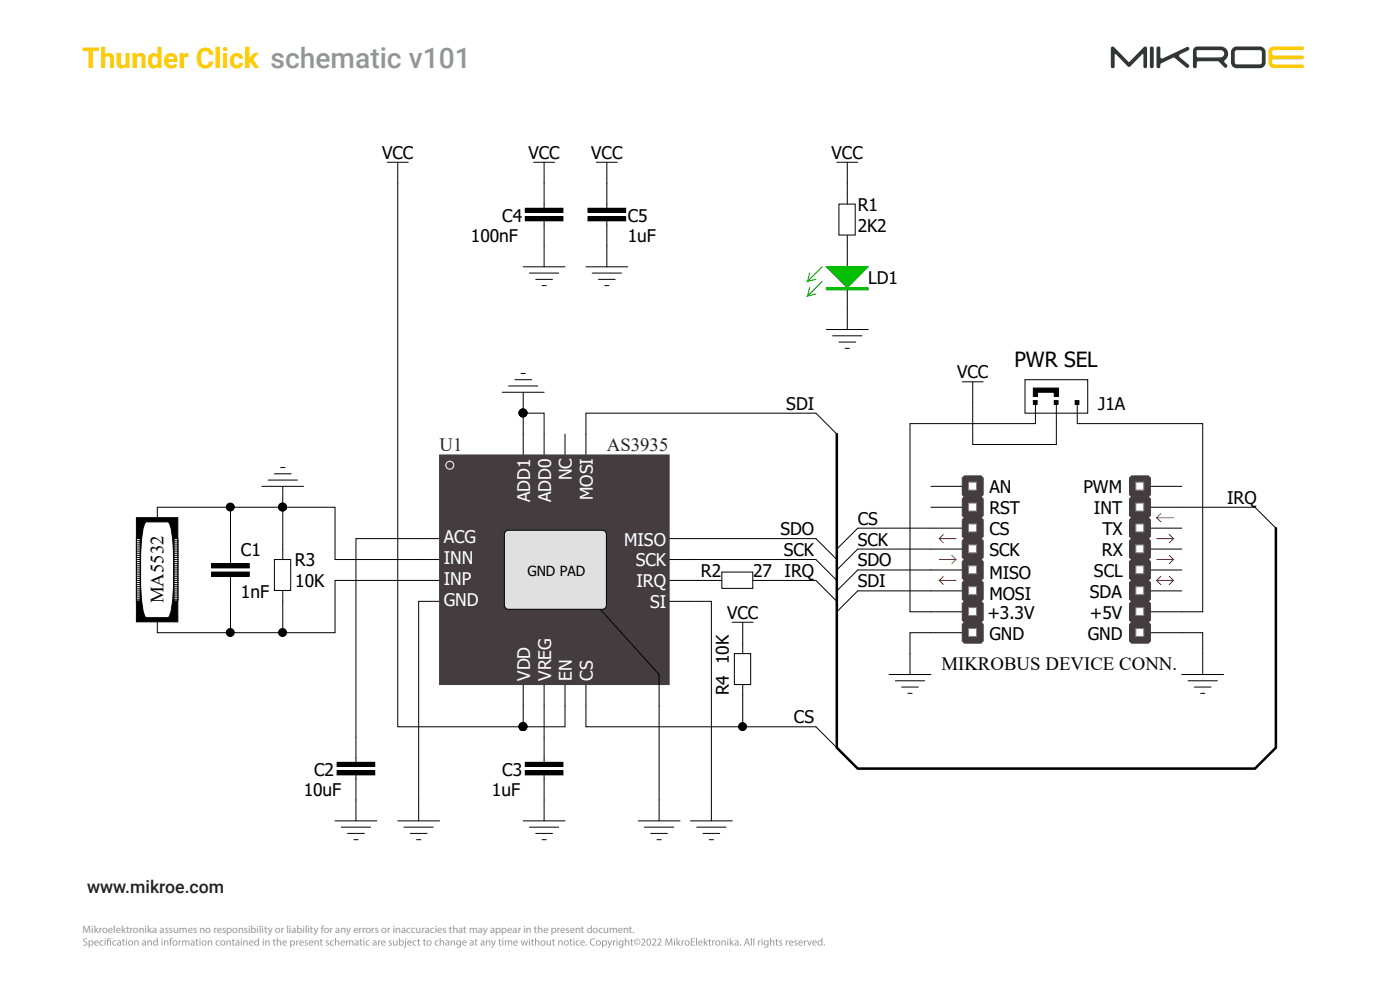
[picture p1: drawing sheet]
<svg xmlns="http://www.w3.org/2000/svg" width="420mm" height="297mm" viewBox="0 0 420 297" stroke-linecap="round" stroke-linejoin="round" font-family="sans-serif">
<path d="M381 14.4l1.3-.5h8.4a.54 .54 0 0 1 .5 .5 .54 .54 0 0 1-.5 .6h-8.6a.9 .9 0 0 0-.5 .8 .9 .9 0 0 0 .5 .8h8.6a.58 .58 0 0 1 .5 .6 .58 .58 0 0 1-.5 .6h-8.6a.8 .8 0 0 0-.5 .8 .8 .8 0 0 0 .7 .7h8.4a.55 .55 0 0 1 .5 .5 .55 .55 0 0 1-.5 .6h-8.4a1.74 1.74 0 0 1-1.8-1.8v-3.3z" fill-rule="evenodd" fill="#ffcc06"/>
<path d="M359 15.1l7.2-.1a1.09 1.09 0 0 1 1.1 1.1 1.09 1.09 0 0 1-1.1 1.1h-6.9l-.3-.5zM358.4 14.2l-.5 1.1v4.6a.58 .58 0 0 0 .6 .5 .58 .58 0 0 0 .5-.5l.1-1.2 .3-.3 6.3 .1a4 4 0 0 0 2.1 1.8l.4-.5-.4-.7a.72 .72 0 0 1-.5-.6 .72 .72 0 0 1 .5-.7 2.22 2.22 0 0 0 .5-2.5 2.22 2.22 0 0 0-2.1-1.4h-6.9zM347.1 14.1l-.1 5.8a.58 .58 0 0 0 .5 .5 .58 .58 0 0 0 .6-.5v-.7l.3-.2 3.7-1.7 3.8 2.9a.57 .57 0 0 0 .7-.1 .57 .57 0 0 0 0-.7l-2.7-2.3-.2-.4 .3-.4 2.5-1.2a.56 .56 0 0 0 .2-.7 .56 .56 0 0 0-.7-.3l-7.3 3.5-.6-.4v-3l-.5-.3zM345.1 14.1l-.1 5.8a.58 .58 0 0 0 .5 .5 .58 .58 0 0 0 .6-.5v-5.5l-.3-.4zM369.8 14.4l.9-.4 7.2-.1a1.74 1.74 0 0 1 1.8 1.8v3a1.74 1.74 0 0 1-1.8 1.7h-6.8a1.74 1.74 0 0 1-1.8-1.7v-3.4zM370.6 15.2l-.2 .5v3l.3 .5 7.2 .1 .6-.3 .1-3.3-.4-.6-7.1-.1zM333.4 14.1l-.1 .4v5.4a.58 .58 0 0 0 .5 .5 .58 .58 0 0 0 .6-.5v-3.5l.3-.2 3.6 3.7 .4 .2 4.2-3.9 .1 3.7a.55 .55 0 0 0 .6 .5 .55 .55 0 0 0 .5-.5v-5.4l-.3-.5-.6 .1-4.5 4.5-4.5-4.5-.4-.2z" fill-rule="evenodd" fill="#343537"/>
<path d="M247.1 283.2a.2 .2 0 0 1 .4 0 .2 .2 0 0 1-.4 0zM245.8 282.1l-.2 .2a.55 .55 0 0 0 0 .6 .55 .55 0 0 0 .6 .3l.2-.4a.52 .52 0 0 0-.1-.6 .52 .52 0 0 0-.5-.1zM245.5 282l.5-.2 .4 .2v-.9h.3v2.3h-.2v-.3a.74 .74 0 0 1-1.2 0 .74 .74 0 0 1 .2-1.1zM244.2 282.1l-.2 .4h.8l-.2-.4zM243.9 282.1a.67 .67 0 0 1 .8-.2 .67 .67 0 0 1 .3 .8h-1a.59 .59 0 0 0 .9 .4l.1 .2a.84 .84 0 0 1-1.1-.1 .84 .84 0 0 1 0-1.1zM242.1 281.8h.3l.4 1.3 .5-1.3h.3l-.6 1.6h-.3zM241.2 281.8h.2v.3l.6-.3v.3l-.5 .3v1h-.3zM240 282.1l-.2 .4h.8l-.2-.4zM239.7 282.1a.67 .67 0 0 1 .8-.2 .67 .67 0 0 1 .3 .8h-1a.59 .59 0 0 0 .9 .4l.1 .2a.84 .84 0 0 1-1.1-.1 .84 .84 0 0 1 0-1.1zM238.3 282l.5-.2 .4 .1-.7 .3a.69 .69 0 0 1 .5 1.2l-.8-.1 .1-.2 .4 .1 .3-.2-.7-.6zM237.1 282.1l-.2 .4h.8l-.1-.4zM236.8 282.1a.67 .67 0 0 1 .9-.2 .67 .67 0 0 1 .3 .8h-1.1a.59 .59 0 0 0 1 .4v.2a.84 .84 0 0 1-1.1-.1 .84 .84 0 0 1 0-1.1zM235.7 281.8h.3v.3l.5-.3v.3l-.5 .3v1h-.3zM233.8 282l.5-.2 .4 .1-.7 .3a.69 .69 0 0 1 .5 1.2l-.8-.1 .1-.2 .3 .1 .3-.2-.6-.6zM232.8 281.5l.3-.1v.4h.4v.3h-.4v.9l.4 .4h-.4l-.2-.3-.1-1h-.2zM231 281.1h.3v1a.55 .55 0 0 1 1 0v1.3h-.3v-1.1l-.3-.3-.4 .3v1.1h-.3zM229.6 282.1l-.1 .2a.57 .57 0 0 0 .4 .9l.4-.4a.51 .51 0 0 0-.1-.6 .51 .51 0 0 0-.6-.1zM229.3 282l.5-.2 .5 .3v-.3h.3v1.4a.81 .81 0 0 1-.4 .8 .81 .81 0 0 1-.9-.1v-.2a.57 .57 0 0 0 .7 .1 .57 .57 0 0 0 .3-.7 .72 .72 0 0 1-1.1 0 .72 .72 0 0 1 .1-1.1zM228.5 281.8h.3v1.6h-.3zM228.5 281.3h.3v.2h-.3zM227.4 281.8h.3v.3l.5-.3v.3l-.5 .3v1h-.3zM226 281.1h.3v2.3h-.3zM225.3 281.1h.3v2.3h-.3zM224.1 281.5l-.3 1h.6zM223.9 281.2h.4l.7 2.2h-.3l-.2-.7h-.8l-.2 .7h-.3zM221.9 283.2a.2 .2 0 0 1 .4 0 .2 .2 0 0 1-.4 0zM220.7 282.7l-.1 .2a.33 .33 0 0 0 .4 .3 .33 .33 0 0 0 .3-.3v-.3zM220.5 281.9l.5-.1 .4 .2 .2 1.4-.3-.2a.49 .49 0 0 1-.7 .1 .49 .49 0 0 1 0-.8l.7-.1v-.2l-.4-.2-.4 .1zM218.9 281.1h.3v1.5l.6-.8h.3l-.6 .7 .7 .9h-.3l-.5-.8-.2 .8h-.3zM218.2 281.8h.3v1.6h-.3zM218.2 281.3h.3v.2h-.3zM216.4 281.8h.3v.3a.57 .57 0 0 1 .7-.3 .57 .57 0 0 1 .3 .7v.9h-.2l-.1-1.1-.5-.2-.2 .3v1h-.3zM214.9 282.6a.54 .54 0 0 0 1 0 .54 .54 0 0 0-1 0zM214.5 282.6a.8 .8 0 0 1 1.6 0 .8 .8 0 0 1-1.6 0zM213.7 281.8h.2v.3l.5-.3v.3l-.4 .3v1h-.3zM212.7 281.5l.3-.1v.4h.4v.3h-.4v.9l.4 .4h-.5l-.2-.3v-1h-.2zM211.1 281.1h.3v1.5l.6-.8h.3l-.5 .7 .6 .9h-.3l-.5-.8-.2 .8h-.3zM209.9 282.1l-.2 .4h.8l-.1-.4zM209.6 282.1a.67 .67 0 0 1 .9-.2 .67 .67 0 0 1 .3 .8h-1.1a.59 .59 0 0 0 1 .4v.2a.84 .84 0 0 1-1.1-.1 .84 .84 0 0 1 0-1.1zM208.8 281.1h.3v2.3h-.3zM207.2 281.2h1.2v.3h-.9v.7h.9v.2h-.9v.8h1v.2h-1.3zM205.7 282.6a.54 .54 0 0 0 1 0 .54 .54 0 0 0-1 0zM205.3 282.6a.8 .8 0 0 1 1.6 0 .8 .8 0 0 1-1.6 0zM204.5 281.8h.2v.3l.5-.3v.3l-.4 .3v1h-.3zM202.9 281.1h.3v1.5l.6-.8h.4l-.6 .7 .6 .9h-.3l-.5-.8-.2 .8h-.3zM202.2 281.8h.3v1.6h-.3zM202.2 281.3h.3v.2h-.3zM199.7 281.2h.4l.5 1.8 .7-1.8h.3l.2 2.2h-.3l-.1-1.9-.7 1.9h-.2l-.6-1.9-.1 1.9h-.2zM197.2 281.5a.74 .74 0 0 1 1.2 .1 .74 .74 0 0 1-.4 1.1l-.4 .5h.9v.2h-1.3l.8-1a.49 .49 0 0 0 .1-.8 .49 .49 0 0 0-.8 .1zM195.6 281.5a.74 .74 0 0 1 1.2 .1 .74 .74 0 0 1-.4 1.1l-.4 .5h.9v.2h-1.3l.8-1a.49 .49 0 0 0 .1-.8 .49 .49 0 0 0-.8 .1zM194.5 281.6a.9 .9 0 0 0-.4 .9 .9 .9 0 0 0 .7 .6 .92 .92 0 0 0-.3-1.5zM194.1 281.6a.63 .63 0 0 1 .7-.3 .63 .63 0 0 1 .5 .6 .93 .93 0 0 1 0 1 .93 .93 0 0 1-1 .4l-.4-.9zM192.4 281.5a.74 .74 0 0 1 1.1 .1 .74 .74 0 0 1-.3 1.1l-.5 .5h1v.2h-1.4l.8-1a.49 .49 0 0 0 .1-.8 .49 .49 0 0 0-.7 .1zM190.8 281.9l.4-.2 .3 .2a.47 .47 0 0 0-.6 .1 .47 .47 0 0 0 0 .6 .47 .47 0 0 0 .6 .1 .55 .55 0 0 1-.8 0 .55 .55 0 0 1 .1-.8zM190.3 282.3a.85 .85 0 0 0 1.7 0 .85 .85 0 0 0-1.7 0zM190.1 282.3a1 1 0 0 1 2 0 1 1 0 0 1-2 0zM189.3 281.5l.3-.1v.4h.4v.3h-.4v.9l.3 .4h-.4l-.2-.3v-1h-.3zM187.5 281.1h.3v1a.55 .55 0 0 1 .9 0l.1 1.3h-.3v-1.1l-.4-.3-.3 .3v1.1h-.3zM186.1 282.1l-.2 .2a.57 .57 0 0 0 .4 .9l.4-.4a.51 .51 0 0 0 0-.6 .51 .51 0 0 0-.6-.1zM185.8 282l.5-.2 .5 .3v-.3h.2v1.4a.81 .81 0 0 1-.4 .8 .81 .81 0 0 1-.9-.1l.1-.2a.57 .57 0 0 0 .7 .1 .57 .57 0 0 0 .2-.7 .72 .72 0 0 1-1.1 0 .72 .72 0 0 1 .2-1.1zM185 281.8h.2v1.6h-.2zM185 281.3h.2v.2h-.2zM183.9 281.8h.2l.1 .3 .5-.3v.3l-.5 .3v1h-.3zM182.2 281.8h.3l.4 1.3 .5-1.3h.3l-.7 1.8-.6 .5-.1-.3 .5-.5zM181 282.2l-.1 .2a.48 .48 0 0 0 .2 .7 .48 .48 0 0 0 .6-.2 .55 .55 0 0 0 0-.6 .55 .55 0 0 0-.5-.2zM180.6 281.8h.3v.3a.72 .72 0 0 1 1 0 .72 .72 0 0 1 0 1 .72 .72 0 0 1-1 .1v.8h-.3zM179.1 282.6a.54 .54 0 0 0 1 0 .54 .54 0 0 0-1 0zM178.7 282.6a.8 .8 0 0 1 1.6 0 .8 .8 0 0 1-1.6 0zM177.4 281.4l.9-.2 .3 .1-.1 .2a.88 .88 0 0 0-1.2 .8 .88 .88 0 0 0 1.2 .8l.1 .2a1.12 1.12 0 0 1-1.5-.4 1.12 1.12 0 0 1 .3-1.5zM175.7 283.2a.2 .2 0 0 1 .4 0 .2 .2 0 0 1-.4 0zM174.5 282.1l-.1 .4h.8l-.2-.4zM174.3 282.1a.67 .67 0 0 1 .8-.2 .67 .67 0 0 1 .3 .8h-1.1a.59 .59 0 0 0 1 .4v.2a.84 .84 0 0 1-1-.1 .84 .84 0 0 1 0-1.1zM172.9 282l.6-.2 .4 .1-.1 .2a.58 .58 0 0 0-.8 .5 .58 .58 0 0 0 .8 .5l.1 .2a.81 .81 0 0 1-1.1-.2 .81 .81 0 0 1 .1-1.1zM172 281.8h.3v1.6h-.3zM172.1 281.3h.2v.2h-.2zM171.1 281.5l.2-.1v.4h.4v.3h-.4l.1 .9 .3 .4h-.4l-.2-.3v-1h-.3zM169.4 282.6a.55 .55 0 0 0 1.1 0 .55 .55 0 0 0-1.1 0zM169.1 282.6a.78 .78 0 0 1 1.5 0 .78 .78 0 0 1-1.5 0zM167.5 281.8h.2v.3a.57 .57 0 0 1 .7-.3 .57 .57 0 0 1 .4 .7v.9h-.3v-1.1l-.5-.2-.2 .3v1h-.3zM165.8 281.5l.3-.1v.4h.4v.3h-.4v.9l.4 .4h-.4l-.2-.3-.1-1h-.2zM164 281.8h.3v1.2l.3 .2 .4-.3v-1.1h.3v1.6h-.2v-.3l-.6 .3-.3-.1zM162.4 282.6a.55 .55 0 0 0 1.1 0 .55 .55 0 0 0-1.1 0zM162.1 282.6a.8 .8 0 0 1 1.6 0 .8 .8 0 0 1-1.6 0zM160.5 281.1h.3v1a.55 .55 0 0 1 1 0v1.3h-.3v-1.1l-.3-.3-.4 .3v1.1h-.3zM159.5 281.5l.3-.1v.4h.4v.3h-.4v.9l.4 .4h-.4l-.3-.3v-1h-.2zM158.7 281.8h.3v1.6h-.3zM158.7 281.3h.3v.2h-.3zM156.2 281.8h.3l.3 1.3 .4-1.3h.2l.4 1.3 .4-1.3h.2l-.5 1.6h-.2l-.4-1.3-.4 1.3h-.2zM154.5 282.1l-.2 .4h.8l-.2-.4zM154.2 282.1a.67 .67 0 0 1 .8-.2 .67 .67 0 0 1 .4 .8h-1.1a.59 .59 0 0 0 .9 .4l.1 .2a.84 .84 0 0 1-1.1-.1 .84 .84 0 0 1 0-1.1zM151.5 281.8h.2v.3a.52 .52 0 0 1 .5-.3 .52 .52 0 0 1 .4 .3l.4-.3 .5 .1 .2 1.5h-.3v-1.1l-.3-.3-.4 .3v1.1h-.3v-1.2l-.3-.2-.3 .3-.1 1.1h-.2zM150.7 281.8h.3v1.6h-.3zM150.7 281.3h.3v.2h-.3zM149.7 281.5l.3-.1v.4h.4v.3h-.4v.9l.4 .4h-.4l-.2-.3-.1-1h-.2zM147.3 281.8h.3l.4 1.3 .5-1.3h.2l-.6 1.8-.6 .5-.1-.3 .5-.5zM145.8 281.8h.2v.3a.57 .57 0 0 1 .7-.3 .57 .57 0 0 1 .4 .7v.9h-.3v-1.1l-.5-.2-.2 .3v1h-.3zM144.5 282.7l-.1 .2a.33 .33 0 0 0 .4 .3 .33 .33 0 0 0 .3-.3v-.3zM144.2 281.9l.6-.1 .4 .2 .2 1.4-.3-.2a.49 .49 0 0 1-.8 .1 .49 .49 0 0 1 .1-.8l.7-.1-.1-.2-.3-.2-.4 .1zM142.6 281.5l.3-.1v.4h.4v.3h-.4v.9l.4 .4h-.5l-.2-.3v-1h-.2zM141.3 282.7l-.1 .2a.33 .33 0 0 0 .3 .3 .33 .33 0 0 0 .3-.3v-.3zM141 281.9l.5-.1 .5 .2 .1 1.4-.3-.2a.49 .49 0 0 1-.7 .1 .49 .49 0 0 1 0-.8l.7-.1v-.2l-.3-.2-.4 .1zM139.1 282.1l-.2 .4h.8l-.1-.4zM138.8 282.1a.67 .67 0 0 1 .9-.2 .67 .67 0 0 1 .3 .8h-1.1a.59 .59 0 0 0 1 .4v.2a.84 .84 0 0 1-1.1-.1 .84 .84 0 0 1 0-1.1zM137.4 282.1l-.2 .2a.57 .57 0 0 0 .4 .9l.4-.4a.51 .51 0 0 0-.1-.6 .51 .51 0 0 0-.5-.1zM137.1 282l.5-.2 .4 .3 .1-.3h.2v1.4a.81 .81 0 0 1-.4 .8 .81 .81 0 0 1-.9-.1l.1-.2a.57 .57 0 0 0 .7 .1 .57 .57 0 0 0 .2-.7 .72 .72 0 0 1-1.1 0 .72 .72 0 0 1 .2-1.1zM135.2 281.8h.2l.1 .3a.57 .57 0 0 1 .6-.3 .57 .57 0 0 1 .4 .7v.9h-.3v-1.1l-.5-.2-.2 .3v1h-.3zM133.9 282.7l-.1 .2a.33 .33 0 0 0 .4 .3 .33 .33 0 0 0 .3-.3v-.3zM133.7 281.9l.5-.1 .4 .2 .2 1.4-.3-.2a.49 .49 0 0 1-.7 .1 .49 .49 0 0 1 0-.8l.7-.1v-.2l-.4-.2-.4 .1zM131.9 281.1h.3v1a.55 .55 0 0 1 1 0v1.3h-.2l-.1-1.1-.3-.3-.4 .3v1.1h-.3zM130.6 282l.6-.2 .4 .1-.1 .2a.58 .58 0 0 0-.8 .5 .58 .58 0 0 0 .8 .5l.1 .2a.81 .81 0 0 1-1.1-.2 .81 .81 0 0 1 .1-1.1zM128.3 282.6a.54 .54 0 0 0 1 0 .54 .54 0 0 0-1 0zM127.9 282.6a.8 .8 0 0 1 1.6 0 .8 .8 0 0 1-1.6 0zM127.1 281.5l.3-.1v.4h.4v.3h-.4v.9l.4 .4h-.5l-.2-.3v-1h-.2zM125.4 281.5l.3-.1v.4h.4v.3h-.4v.9l.3 .4h-.4l-.2-.3v-1h-.2zM124 282l.6-.2 .4 .1-.1 .2a.58 .58 0 0 0-.9 .5 .58 .58 0 0 0 .9 .5l.1 .2a.81 .81 0 0 1-1.1-.2 .81 .81 0 0 1 .1-1.1zM122.6 282.1l-.2 .4h.8l-.1-.4zM122.4 282.1a.67 .67 0 0 1 .8-.2 .67 .67 0 0 1 .3 .8h-1.1a.59 .59 0 0 0 1 .4v.2a.84 .84 0 0 1-1.1-.1 .84 .84 0 0 1 .1-1.1zM121.6 281.3h.2v.2h-.3zM121.5 281.8h.3v1.7l-.2 .4-.4 .1 .3-.6zM120.1 282.2l-.1 .2a.52 .52 0 0 0 .1 .6 .52 .52 0 0 0 .6 .1l.1-.2a.55 .55 0 0 0 0-.6 .55 .55 0 0 0-.6-.2zM119.7 281.1h.3v1a.71 .71 0 0 1 1 0 .71 .71 0 0 1-.1 1 .71 .71 0 0 1-1 0v.3h-.2zM117.9 281.8h.3v1.2l.4 .2 .3-.3 .1-1.1h.2v1.6h-.2v-.3l-.5 .3-.4-.1zM116.7 282l.5-.2 .3 .1-.6 .3a.69 .69 0 0 1 .4 1.2l-.7-.1v-.2l.4 .1 .3-.2-.6-.6zM114.8 282.1l-.2 .4h.8l-.1-.4zM114.5 282.1a.67 .67 0 0 1 .8-.2 .67 .67 0 0 1 .4 .8h-1.1a.59 .59 0 0 0 .9 .4l.1 .2a.84 .84 0 0 1-1.1-.1 .84 .84 0 0 1 0-1.1zM113.4 281.8h.2l.1 .3 .5-.3v.3l-.5 .3v1h-.3zM112.1 282.7l-.1 .2a.33 .33 0 0 0 .4 .3 .33 .33 0 0 0 .3-.3v-.3zM111.9 281.9l.5-.1 .5 .2 .1 1.4-.3-.2a.49 .49 0 0 1-.7 .1 .49 .49 0 0 1 0-.8l.7-.1v-.2l-.4-.2-.4 .1zM109.9 282l.6-.2 .4 .1-.1 .2a.58 .58 0 0 0-.8 .5 .58 .58 0 0 0 .8 .5l.1 .2a.81 .81 0 0 1-1.1-.2 .81 .81 0 0 1 .1-1.1zM109 281.8h.3v1.6h-.3zM109.1 281.3h.2v.2h-.2zM108.1 281.5l.2-.1v.4h.4v.3h-.4l.1 .9 .3 .4h-.4l-.2-.3v-1h-.3zM106.7 282.7l-.1 .2a.33 .33 0 0 0 .4 .3 .33 .33 0 0 0 .3-.3v-.3zM106.5 281.9l.5-.1 .4 .2 .2 1.4-.3-.2a.49 .49 0 0 1-.7 .1 .49 .49 0 0 1 0-.8l.7-.1v-.2l-.4-.2-.4 .1zM103.8 281.8h.3v.3a.52 .52 0 0 1 .5-.3 .52 .52 0 0 1 .4 .3l.3-.3 .6 .1 .1 1.5h-.2l-.1-1.1-.3-.3-.3 .3v1.1h-.3v-1.2l-.3-.2-.4 .3v1.1h-.3zM102.6 282.1l-.2 .4h.8l-.1-.4zM102.3 282.1a.67 .67 0 0 1 .8-.2 .67 .67 0 0 1 .4 .8h-1.1a.59 .59 0 0 0 1 .4v.2a.84 .84 0 0 1-1.1-.1 .84 .84 0 0 1 0-1.1zM100.5 281.1h.3v1a.55 .55 0 0 1 .9 0l.1 1.3h-.3v-1.1l-.3-.3-.4 .3v1.1h-.3zM99.2 282l.6-.2 .4 .1-.1 .2a.58 .58 0 0 0-.9 .5 .58 .58 0 0 0 .9 .5l.1 .2a.81 .81 0 0 1-1.1-.2 .81 .81 0 0 1 .1-1.1zM97.8 282l.5-.2 .3 .1-.6 .3a.69 .69 0 0 1 .4 1.2l-.7-.1 .1-.2 .3 .1 .3-.2-.6-.6zM96.1 281.5l.3-.1v.4h.4v.3h-.4v.9l.4 .4h-.4l-.2-.3-.1-1h-.2zM94.3 281.8h.3v.3a.57 .57 0 0 1 .7-.3 .57 .57 0 0 1 .3 .7v.9h-.2l-.1-1.1-.5-.2-.2 .3v1h-.3zM93.1 282.1l-.2 .4h.8l-.1-.4zM92.8 282.1a.67 .67 0 0 1 .8-.2 .67 .67 0 0 1 .4 .8h-1.1a.59 .59 0 0 0 .9 .4l.1 .2a.84 .84 0 0 1-1.1-.1 .84 .84 0 0 1 0-1.1zM91.5 282l.4-.2 .4 .1-.6 .3a.69 .69 0 0 1 .4 1.2l-.7-.1v-.2l.4 .1 .3-.2-.6-.6zM90.2 282.1l-.2 .4h.9l-.2-.4zM90 282.1a.67 .67 0 0 1 .8-.2 .67 .67 0 0 1 .3 .8h-1.1a.59 .59 0 0 0 1 .4v.2a.84 .84 0 0 1-1-.1 .84 .84 0 0 1 0-1.1zM88.9 281.8h.2v.3l.5-.3v.3l-.4 .3v1h-.3zM87.5 282.2l-.1 .2a.48 .48 0 0 0 .2 .7 .48 .48 0 0 0 .6-.2 .55 .55 0 0 0 0-.6 .55 .55 0 0 0-.6-.2zM87.1 281.8h.2v.3a.72 .72 0 0 1 1 0 .72 .72 0 0 1 0 1 .72 .72 0 0 1-.9 .1v.8h-.3zM85.2 282.1l-.2 .4h.8l-.2-.4zM84.9 282.1a.67 .67 0 0 1 .8-.2 .67 .67 0 0 1 .3 .8h-1a.59 .59 0 0 0 .9 .4l.1 .2a.84 .84 0 0 1-1.1-.1 .84 .84 0 0 1 0-1.1zM83 281.1h.3v1a.55 .55 0 0 1 1 0l.1 1.3h-.3l-.1-1.1-.3-.3-.4 .3v1.1h-.3zM82.1 281.5l.2-.1v.4h.4v.3h-.4l.1 .9 .3 .4h-.4l-.2-.3v-1h-.3zM79.5 281.8h.3v.3a.57 .57 0 0 1 .7-.3 .57 .57 0 0 1 .4 .7v.9h-.3v-1.1l-.5-.2-.3 .3v1h-.2zM78.8 281.8h.3v1.6h-.3zM78.8 281.3h.3v.2h-.3zM76.7 282.1l-.1 .2a.55 .55 0 0 0 0 .6 .55 .55 0 0 0 .6 .3l.2-.4a.52 .52 0 0 0-.1-.6 .52 .52 0 0 0-.6-.1zM76.4 282l.5-.2 .5 .2v-.9h.3v2.3h-.3v-.3a.74 .74 0 0 1-1.1 0 .74 .74 0 0 1 .1-1.1zM75.1 282.1l-.2 .4h.8l-.1-.4zM74.8 282.1a.67 .67 0 0 1 .9-.2 .67 .67 0 0 1 .3 .8h-1.1a.59 .59 0 0 0 1 .4v.2a.84 .84 0 0 1-1.1-.1 .84 .84 0 0 1 0-1.1zM73 281.8h.2l.1 .3a.57 .57 0 0 1 .6-.3 .57 .57 0 0 1 .4 .7v.9h-.3v-1.1l-.5-.2-.2 .3v1h-.3zM72.3 281.8h.2v1.6h-.2zM72.3 281.3h.2v.2h-.2zM71 282.7l-.1 .2a.33 .33 0 0 0 .3 .3 .33 .33 0 0 0 .3-.3v-.3zM70.7 281.9l.5-.1 .5 .2 .1 1.4-.2-.2a.49 .49 0 0 1-.8 .1 .49 .49 0 0 1 0-.8l.7-.1v-.2l-.3-.2-.4 .1zM69.7 281.5l.3-.1v.4h.4v.3h-.4v.9l.4 .4h-.4l-.2-.3-.1-1h-.2zM67.9 281.8h.3v.3a.57 .57 0 0 1 .7-.3 .57 .57 0 0 1 .3 .7v.9h-.2l-.1-1.1-.5-.2-.2 .3v1h-.3zM66.4 282.6a.54 .54 0 0 0 1 0 .54 .54 0 0 0-1 0zM66 282.6a.8 .8 0 0 1 1.6 0 .8 .8 0 0 1-1.6 0zM64.9 282l.6-.2 .4 .1-.1 .2a.58 .58 0 0 0-.8 .5 .58 .58 0 0 0 .8 .5l.1 .2a.81 .81 0 0 1-1.1-.2 .81 .81 0 0 1 .1-1.1zM62.3 281.8h.3v.3a.57 .57 0 0 1 .7-.3 .57 .57 0 0 1 .4 .7v.9h-.3l-.1-1.1-.4-.2-.3 .3v1h-.3zM60.8 282.6a.55 .55 0 0 0 1.1 0 .55 .55 0 0 0-1.1 0zM60.4 282.6a.8 .8 0 0 1 1.6 0 .8 .8 0 0 1-1.6 0zM59.9 281.8h.2v1.6h-.2zM59.9 281.3h.2v.2h-.2zM58.9 281.5l.2-.1v.4h.4v.3h-.4l.1 .9 .3 .4h-.4l-.2-.3v-1h-.3zM57.6 282.7l-.1 .2a.33 .33 0 0 0 .3 .3 .33 .33 0 0 0 .3-.3v-.3zM57.3 281.9l.5-.1 .5 .2 .1 1.4-.3-.2a.49 .49 0 0 1-.7 .1 .49 .49 0 0 1 0-.8l.7-.1v-.2l-.4-.2-.4 .1zM54.6 281.8h.3v.3a.52 .52 0 0 1 .5-.3 .52 .52 0 0 1 .4 .3l.3-.3 .6 .1 .1 1.5h-.2l-.1-1.1-.3-.3-.3 .3v1.1h-.3v-1.2l-.3-.2-.4 .3v1.1h-.3zM53.6 281.8h.2v.3l.6-.3v.3l-.5 .3v1h-.3zM52 282.6a.55 .55 0 0 0 1.1 0 .55 .55 0 0 0-1.1 0zM51.7 282.6a.78 .78 0 0 1 1.5 0 .78 .78 0 0 1-1.5 0zM51.2 281.2l.6-.1-.5 .4v.3h.3v.3h-.3v1.3h-.3v-1.3h-.2v-.3h.2zM49.2 281.8h.2l.1 .3a.57 .57 0 0 1 .6-.3 .57 .57 0 0 1 .4 .7v.9h-.3v-1.1l-.5-.2-.2 .3v1h-.3zM48.5 281.8h.2v1.6h-.2zM48.5 281.3h.2v.2h-.2zM46.4 282.1l-.2 .2a.55 .55 0 0 0 0 .6 .55 .55 0 0 0 .6 .3l.2-.4a.52 .52 0 0 0-.1-.6 .52 .52 0 0 0-.5-.1zM46.1 282l.5-.2 .4 .2v-.9h.3v2.3h-.2v-.3a.74 .74 0 0 1-1.2 0 .74 .74 0 0 1 .2-1.1zM44.2 281.8h.3v.3a.57 .57 0 0 1 .7-.3 .57 .57 0 0 1 .3 .7v.9h-.2l-.1-1.1-.5-.2-.2 .3v1h-.3zM43 282.7l-.1 .2a.33 .33 0 0 0 .3 .3 .33 .33 0 0 0 .3-.3v-.3zM42.7 281.9l.5-.1 .5 .2 .1 1.4-.3-.2a.49 .49 0 0 1-.7 .1 .49 .49 0 0 1 0-.8l.7-.1v-.2l-.3-.2-.4 .1zM40.3 281.8h.2v.3a.57 .57 0 0 1 .7-.3 .57 .57 0 0 1 .4 .7v.9h-.3v-1.1l-.5-.2-.2 .3-.1 1h-.2zM38.7 282.6a.55 .55 0 0 0 1.1 0 .55 .55 0 0 0-1.1 0zM38.4 282.6a.78 .78 0 0 1 1.5 0 .78 .78 0 0 1-1.5 0zM37.8 281.8h.3v1.6h-.3zM37.8 281.3h.2v.2h-.2zM36.8 281.5l.3-.1v.4h.4v.3h-.4v.9l.4 .4h-.5l-.2-.3v-1h-.2zM35.5 282.7l-.1 .2a.33 .33 0 0 0 .3 .3 .33 .33 0 0 0 .3-.3v-.3zM35.2 281.9l.5-.1 .5 .2 .1 1.4-.3-.2a.49 .49 0 0 1-.7 .1 .49 .49 0 0 1 0-.8l.7-.1v-.2l-.3-.2-.4 .1zM33.9 282l.6-.2 .4 .1-.1 .2a.58 .58 0 0 0-.8 .5 .58 .58 0 0 0 .8 .5l.1 .2a.81 .81 0 0 1-1.1-.2 .81 .81 0 0 1 .1-1.1zM32.3 281.3l.9-.1-.1 .2h-.5l-.2 .4h.9v1.6h-.2v-1.3h-.7v1.3h-.2v-1.3h-.3v-.3h.3zM31.4 281.8h.3v1.6h-.3zM31.4 281.3h.3v.2h-.3zM30.1 282l.6-.2 .4 .1-.1 .2a.58 .58 0 0 0-.9 .5 .58 .58 0 0 0 .9 .5l.1 .2a.81 .81 0 0 1-1.1-.2 .81 .81 0 0 1 .1-1.1zM28.7 282.1l-.2 .4h.9l-.2-.4zM28.5 282.1a.67 .67 0 0 1 .8-.2 .67 .67 0 0 1 .3 .8h-1.1a.59 .59 0 0 0 1 .4v.2a.84 .84 0 0 1-1.1-.1 .84 .84 0 0 1 .1-1.1zM27 282.2l-.1 .2a.48 .48 0 0 0 .1 .7 .48 .48 0 0 0 .7-.2 .55 .55 0 0 0 0-.6 .55 .55 0 0 0-.6-.2zM26.6 281.8h.2v.3a.72 .72 0 0 1 1 0 .72 .72 0 0 1 0 1 .72 .72 0 0 1-1 .1v.8h-.2zM25.1 281.4l1-.1-.1 .2-.7 .1 .1 .5a.74 .74 0 0 1 .7 1 .74 .74 0 0 1-1.2 .2l.1-.3a.46 .46 0 0 0 .7 .1 .46 .46 0 0 0-.2-.7 .6 .6 0 0 1-.5-.4 .6 .6 0 0 1 .1-.6z" fill="#939598"/>
<g fill="none" stroke="#000" stroke-width=".3">
<path d="M163.2 54.9v7.5M182 54.9v7.5M157 80h12.5M157.6 62.4h11.3v1.3h-11.3zM157.6 64.9h11.3v1.3h-11.3zM163.2 66.2v13.8M175.8 80h12.5M176.4 64.9h11.3v1.3h-11.3zM176.4 62.4h11.3v1.3h-11.3zM182 66.2v13.8M158.8 81.8h8.8M160.7 83.7h5"/>
<path d="M162.6 85.6h1.3M177.7 81.8h8.7M179.5 83.7h5.1M181.4 85.6h1.3M307.5 113.8h18.8v10h-18.8zM310 116.3h7.5v2.5h-1.2v-1.2h-5v1.2h-1.3zM310.6 120.7v6.3M316.9 120.7v12.5h-25.1v-12.5M323.2 120.7v6.3M279.3 152h9.4M279.3 145.8h9.4M288.7 158.3h-31.4l-6.3 6.3"/>
<path d="M345.1 152h31.4l6.3 6.3M345.1 158.3h9.4M345.1 145.8h9.4M288.7 164.6h-31.4l-6.3 6.2M288.7 170.8h-31.4l-6.3 6.3M288.7 177.1h-31.4l-6.3 6.3M345.1 164.6h9.4M345.1 170.8h9.4M345.1 177.1h9.4M279.3 183.4h9.4M288.7 189.6h-15.7v12.6M345.1 189.6h15.7v12.6"/>
<path d="M345.1 183.4h9.4M266.7 202.2h12.6M268.6 204h8.8M270.5 205.9h5M272.4 207.8h1.2M354.5 202.2h12.6M356.4 204h8.8M358.3 205.9h5M360.2 207.8h1.2"/>
</g>
<path d="M310 120.1h1.1v1.1h-1.1zM316.3 120.1h1.1v1.1h-1.1zM322.5 120.1h1.2v1.1h-1.2z" fill="#000" stroke="#000" stroke-width=".3"/>
<g fill="#000">
<path d="M157.6 62.4h11.3v1.3h-11.3z" fill-rule="evenodd"/>
<path d="M157.6 64.9h11.3v1.3h-11.3z" fill-rule="evenodd"/>
<path d="M176.4 64.9h11.3v1.3h-11.3z" fill-rule="evenodd"/>
<path d="M176.4 62.4h11.3v1.3h-11.3z" fill-rule="evenodd"/>
<path d="M310 116.3h7.5v2.5h-1.2v-1.2h-5v1.2h-1.3z" fill-rule="evenodd"/>
</g>
<path d="M288.7 143.3l.6-.7h5l.7 .7v5l-.7 .6h-5l-.6-.6z" fill-rule="evenodd" fill="#443c3e"/>
<path d="M288.7 143.3l.6-.7h5l.7 .7v5l-.7 .6h-5l-.6-.6z" fill="none" stroke="#443c3e" stroke-width=".3"/>
<path d="M288.7 149.5l.6-.6h5l.7 .6v5l-.7 .7h-5l-.6-.7z" fill-rule="evenodd" fill="#443c3e"/>
<path d="M288.7 149.5l.6-.6h5l.7 .6v5l-.7 .7h-5l-.6-.7z" fill="none" stroke="#443c3e" stroke-width=".3"/>
<g fill="#fff" stroke="#808080" stroke-width=".3">
<path d="M290.6 144.5h2.3v2.4h-2.3z"/>
<path d="M290.6 150.8h2.3v2.4h-2.3z"/>
</g>
<path d="M288.7 155.8l.6-.6h5l.7 .6v5l-.7 .6h-5l-.6-.6z" fill-rule="evenodd" fill="#443c3e"/>
<path d="M288.7 155.8l.6-.6h5l.7 .6v5l-.7 .6h-5l-.6-.6z" fill="none" stroke="#443c3e" stroke-width=".3"/>
<path d="M288.7 162l.6-.6h5l.7 .6v5.1l-.7 .6h-5l-.6-.6z" fill-rule="evenodd" fill="#443c3e"/>
<path d="M288.7 162l.6-.6h5l.7 .6v5.1l-.7 .6h-5l-.6-.6z" fill="none" stroke="#443c3e" stroke-width=".3"/>
<g fill="#fff" stroke="#808080" stroke-width=".3">
<path d="M290.6 157h2.3v2.4h-2.3z"/>
<path d="M290.6 163.3h2.3v2.4h-2.3z"/>
</g>
<path d="M288.7 168.3l.6-.6h5l.7 .6v5l-.7 .7h-5l-.6-.7z" fill-rule="evenodd" fill="#443c3e"/>
<path d="M288.7 168.3l.6-.6h5l.7 .6v5l-.7 .7h-5l-.6-.7z" fill="none" stroke="#443c3e" stroke-width=".3"/>
<path d="M288.7 174.6l.6-.6h5l.7 .6v5l-.7 .6h-5l-.6-.6z" fill-rule="evenodd" fill="#443c3e"/>
<path d="M288.7 174.6l.6-.6h5l.7 .6v5l-.7 .6h-5l-.6-.6z" fill="none" stroke="#443c3e" stroke-width=".3"/>
<g fill="#fff" stroke="#808080" stroke-width=".3">
<path d="M290.6 169.6h2.3v2.3h-2.3z"/>
<path d="M290.6 175.8h2.3v2.4h-2.3z"/>
</g>
<path d="M288.7 180.8l.6-.6h5l.7 .6v5.1l-.7 .6h-5l-.6-.6z" fill-rule="evenodd" fill="#443c3e"/>
<path d="M288.7 180.8l.6-.6h5l.7 .6v5.1l-.7 .6h-5l-.6-.6z" fill="none" stroke="#443c3e" stroke-width=".3"/>
<path d="M288.7 187.1l.6-.6h5l.7 .6v5l-.7 .7h-5l-.6-.7z" fill-rule="evenodd" fill="#443c3e"/>
<path d="M288.7 187.1l.6-.6h5l.7 .6v5l-.7 .7h-5l-.6-.7z" fill="none" stroke="#443c3e" stroke-width=".3"/>
<g fill="#fff" stroke="#808080" stroke-width=".3">
<path d="M290.6 182.1h2.3v2.4h-2.3z"/>
<path d="M290.6 188.4h2.3v2.3h-2.3z"/>
</g>
<path d="M338.9 143.3l.6-.7h5l.6 .7v5l-.6 .6h-5l-.6-.6z" fill-rule="evenodd" fill="#443c3e"/>
<path d="M338.9 143.3l.6-.7h5l.6 .7v5l-.6 .6h-5l-.6-.6z" fill="none" stroke="#443c3e" stroke-width=".3"/>
<path d="M338.9 149.5l.6-.6h5l.6 .6v5l-.6 .7h-5l-.6-.7z" fill-rule="evenodd" fill="#443c3e"/>
<path d="M338.9 149.5l.6-.6h5l.6 .6v5l-.6 .7h-5l-.6-.7z" fill="none" stroke="#443c3e" stroke-width=".3"/>
<g fill="#fff" stroke="#808080" stroke-width=".3">
<path d="M340.7 144.5h2.4v2.4h-2.4z"/>
<path d="M340.7 150.8h2.4v2.4h-2.4z"/>
</g>
<path d="M338.9 155.8l.6-.6h5l.6 .6v5l-.6 .6h-5l-.6-.6z" fill-rule="evenodd" fill="#443c3e"/>
<path d="M338.9 155.8l.6-.6h5l.6 .6v5l-.6 .6h-5l-.6-.6z" fill="none" stroke="#443c3e" stroke-width=".3"/>
<path d="M338.9 162l.6-.6h5l.6 .6v5.1l-.6 .6h-5l-.6-.6z" fill-rule="evenodd" fill="#443c3e"/>
<path d="M338.9 162l.6-.6h5l.6 .6v5.1l-.6 .6h-5l-.6-.6z" fill="none" stroke="#443c3e" stroke-width=".3"/>
<g fill="#fff" stroke="#808080" stroke-width=".3">
<path d="M340.7 157h2.4v2.4h-2.4z"/>
<path d="M340.7 163.3h2.4v2.4h-2.4z"/>
</g>
<path d="M338.9 168.3l.6-.6h5l.6 .6v5l-.6 .7h-5l-.6-.7z" fill-rule="evenodd" fill="#443c3e"/>
<path d="M338.9 168.3l.6-.6h5l.6 .6v5l-.6 .7h-5l-.6-.7z" fill="none" stroke="#443c3e" stroke-width=".3"/>
<path d="M338.9 174.6l.6-.6h5l.6 .6v5l-.6 .6h-5l-.6-.6z" fill-rule="evenodd" fill="#443c3e"/>
<path d="M338.9 174.6l.6-.6h5l.6 .6v5l-.6 .6h-5l-.6-.6z" fill="none" stroke="#443c3e" stroke-width=".3"/>
<g fill="#fff" stroke="#808080" stroke-width=".3">
<path d="M340.7 169.6h2.4v2.3h-2.4z"/>
<path d="M340.7 175.8h2.4v2.4h-2.4z"/>
</g>
<path d="M338.9 180.8l.6-.6h5l.6 .6v5.1l-.6 .6h-5l-.6-.6z" fill-rule="evenodd" fill="#443c3e"/>
<path d="M338.9 180.8l.6-.6h5l.6 .6v5.1l-.6 .6h-5l-.6-.6z" fill="none" stroke="#443c3e" stroke-width=".3"/>
<path d="M338.9 187.1l.6-.6h5l.6 .6v5l-.6 .7h-5l-.6-.7z" fill-rule="evenodd" fill="#443c3e"/>
<path d="M338.9 187.1l.6-.6h5l.6 .6v5l-.6 .7h-5l-.6-.7z" fill="none" stroke="#443c3e" stroke-width=".3"/>
<g fill="#fff" stroke="#808080" stroke-width=".3">
<path d="M340.7 182.1h2.4v2.4h-2.4z"/>
<path d="M340.7 188.4h2.4v2.3h-2.4z"/>
</g>
<g fill="none" stroke="#ee0e22" stroke-width=".3">
<path d="M348.3 153.9l-1.3 1.3M352 155.2h-5l1.3 1.2M281.8 167.7h5l-1.3 1.2M283 172.7l-1.2 1.3M283 160.2l-1.2 1.2M285.5 166.4l1.3 1.3M286.8 174h-5l1.2 1.2M286.8 161.4h-5l1.2 1.3M347 161.4h5l-1.2 1.3M347 167.7h5l-1.2 1.2M347 174h5l-1.2 1.2M347 174l1.3 1.2"/>
<path d="M348.3 172.7l-1.3 1.3M350.8 160.2l1.2 1.2M350.8 166.4l1.2 1.3M350.8 172.7l1.2 1.3"/>
</g>
<g fill="none" stroke="#000" stroke-width=".3">
<path d="M157 130.1v9.4M163.2 130.1v9.4M169.5 130.1v9.4M175.8 130.1v9.4M310.6 127h-37.6v56.4h6.3M323.2 127h37.6v56.4h-6.3M125.6 161.4h9.4M125.6 167.7h9.4M125.6 174h9.4M197.7 161.4h9.4M197.7 167.7h9.4M197.7 174h9.4"/>
<path d="M125.6 180.2h9.4M197.7 180.2h9.4M220.3 195.9h4.9v9.3h-4.9zM222.8 192.8v3.1M157 202.2v9.4M163.2 202.2v9.4M169.5 202.2v9.4M175.8 202.2v9.4M197.7 202.2v9.4M222.8 205.3v3.1"/>
</g>
<path d="M131.9 136.4h68.8v68.8h-68.8z" fill="#443c3e" stroke="#443c3e" stroke-width=".3"/>
<path d="M133.8 139.4a1.19 1.19 0 0 1 1.7-1 1.19 1.19 0 0 1 .1 2 1.19 1.19 0 0 1-1.8-.8" fill="none" stroke="#fff" stroke-width=".3"/>
<path d="M151.6 159.4l1-.5h28.1a1.25 1.25 0 0 1 1.2 1.3v21.1a1.25 1.25 0 0 1-1.2 1.3h-28.1a1.25 1.25 0 0 1-1.3-1.3v-21.1z" fill="#e0e0e0"/>
<g fill="none" stroke="#000" stroke-width=".3">
<path d="M254.2 58v3.2M251.7 61.2h4.9v9.2h-4.9zM254.2 70.6v9.4M254.2 86.2v6.3M150.7 117.6h12.5M152.6 115.7h8.8M154.5 113.8h5M156.3 111.9h1.3M157 117.6v6.2M288.7 114.4h6.3M291.8 114.4v6.3M175.8 130.1v-6.3h69l6.2 6.3"/>
<path d="M151.6 159.4l1-.5h28.1a1.25 1.25 0 0 1 1.2 1.3v21.1a1.25 1.25 0 0 1-1.2 1.3h-28.1a1.25 1.25 0 0 1-1.3-1.3v-21.1zM207.1 161.4h37.7l6.2 6.3M207.1 167.7h37.7l6.2 6.3M229.1 174h15.7l6.2 6.2M125.6 180.2v65.8M180.2 182.7l17.5 19.5M207.1 180.2h6.3v65.8M163.2 211.6v16.9M169.5 211.6v6.2h-12.5M175.8 211.6v6.2h69l6.2 6.3M197.7 211.6v34.4M222.8 208.4v9.4"/>
<path d="M157.6 228.5h11.3v1.2h-11.3zM157.6 231h11.3v1.2h-11.3zM163.2 232.2v13.8M119.3 246h12.6M121.2 247.9h8.8M123.1 249.8h5M125 251.7h1.2M157 246h12.5M158.8 247.9h8.8M160.7 249.8h5M162.6 251.7h1.3M191.5 246h12.5"/>
<path d="M193.3 247.9h8.8M195.2 249.8h5M197.1 251.7h1.3M207.1 246h12.6M209 247.9h8.8M210.9 249.8h5M212.8 251.7h1.2"/>
</g>
<g fill="#000" stroke="#000" stroke-width=".3">
<circle cx="156.9" cy="123.8" r="1.19"/>
<circle cx="156.9" cy="217.8" r="1.19"/>
<circle cx="222.8" cy="217.8" r="1.19"/>
</g>
<g fill="#000">
<path d="M157.6 228.5h11.3v1.2h-11.3z" fill-rule="evenodd"/>
<path d="M157.6 231h11.3v1.2h-11.3z" fill-rule="evenodd"/>
</g>
<path d="M247.9 86.2h12.6v.7h-12.6z" fill-rule="evenodd" fill="#00bf00"/>
<path d="M247.9 86.2h12.6v.7h-12.6z" fill="none" stroke="#00bf00" stroke-width=".3"/>
<path d="M247.9 80h12.6l-6.3 6.2z" fill="#00bf00"/>
<path d="M246.7 80l-4.4 4.3 2.5-.6M247.9 80h12.6l-6.3 6.2zM242.9 86.2l-.6 2.5M242.9 81.8l-.6 2.5M246.7 84.3l-4.4 4.4 2.5-.6" fill="none" stroke="#00bf00" stroke-width=".3"/>
<g fill="none" stroke="#000" stroke-width=".3">
<path d="M254.2 54.9v3.1M247.9 98.8h12.6M254.2 92.5v6.3M249.8 100.6h8.8M251.7 102.5h5M253.6 104.4h1.2M63.5 171.4h11.3v1.3h-11.3zM63.5 168.9h11.3v1.3h-11.3zM69.1 161.4v7.5M69.1 172.7v7.5M82.3 167.7h4.9v9.3h-4.9zM84.8 164.6v3.1"/>
<path d="M84.8 177.1v3.1M125.6 161.4h-18.8v67.1M125.6 167.7h-25.1v-15.7h-53.3v37.6h53.3v-15.6h25.1M101.1 228.5h11.3v1.2h-11.3zM101.1 231h11.3v1.2h-11.3zM106.8 232.2v13.8M100.5 246h12.6M102.4 247.9h8.8M104.3 249.8h5M106.2 251.7h1.2"/>
</g>
<g fill="#000">
<path d="M63.5 171.4h11.3v1.3h-11.3z" fill-rule="evenodd"/>
<path d="M63.5 168.9h11.3v1.3h-11.3z" fill-rule="evenodd"/>
<path d="M101.1 228.5h11.3v1.2h-11.3z" fill-rule="evenodd"/>
<path d="M101.1 231h11.3v1.2h-11.3z" fill-rule="evenodd"/>
</g>
<path d="M40.9 155.2h12.4v31.2h-12.4z" fill="#000" stroke="#000" stroke-width=".3"/>
<path d="M43.6 156.5l6.8-.1a5.5 5.5 0 0 1 1.3 4l.4 6v7a37.6 37.6 0 0 1-1.2 11.2l-.5 .5h-6.5a5.5 5.5 0 0 1-1.3-4l-.4-6v-7a37.6 37.6 0 0 1 1.2-11.2z" fill="#fff"/>
<path d="M43.6 156.5l6.8-.1a5.5 5.5 0 0 1 1.3 4l.4 6v7a37.6 37.6 0 0 1-1.2 11.2l-.5 .5h-6.5a5.5 5.5 0 0 1-1.3-4l-.4-6v-7a37.6 37.6 0 0 1 1.2-11.2z" fill="none" stroke="#000" stroke-width=".3"/>
<g fill="#fff" stroke="#000" stroke-width=".3">
<path d="M40.9 161.4h1.2v18.7h-1.2z"/>
<path d="M52.2 161.4h1.1v18.7h-1.1z"/>
</g>
<g fill="none" stroke="#000" stroke-width=".3">
<path d="M116.2 48.6h6.3M119.3 48.6v169.2h37.7v-6.2M160.1 48.6h6.3M163.2 48.6v6.3M178.9 48.6h6.3M182 48.6v6.3M251 48.6h6.3M254.2 48.6v6.3M163.2 130.1v-6.3h-6.2v6.3M69.1 152v9.4M78.6 145.8h12.5M80.4 143.9h8.8"/>
<path d="M82.3 142h5M84.2 140.1h1.3M84.8 145.8v18.8M40.9 179.6h1.3M40.9 179h1.3M40.9 178.3h1.3M40.9 177.7h1.3M40.9 177.1h1.3M40.9 176.5h1.3M40.9 175.8h1.3M40.9 175.2h1.3M40.9 174.6h1.3"/>
<path d="M40.9 174h1.3M40.9 173.3h1.3M40.9 172.7h1.3M40.9 172.1h1.3M40.9 171.4h1.3M40.9 170.8h1.3M40.9 170.2h1.3M40.9 169.6h1.3M40.9 168.9h1.3M40.9 168.3h1.3M40.9 167.7h1.3M40.9 167.1h1.3"/>
<path d="M40.9 166.4h1.3M40.9 165.8h1.3M40.9 165.2h1.3M40.9 164.6h1.3M40.9 163.9h1.3M40.9 163.3h1.3M40.9 162.7h1.3M40.9 162h1.3M52.2 179.6h1.3M52.2 179h1.3M52.2 178.3h1.3M52.2 177.7h1.3"/>
<path d="M52.2 177.1h1.3M52.2 176.5h1.3M52.2 175.8h1.3M52.2 175.2h1.3M52.2 174.6h1.3M52.2 174h1.3M52.2 173.3h1.3M52.2 172.7h1.3M52.2 172.1h1.3M52.2 171.4h1.3M52.2 170.8h1.3M52.2 170.2h1.3"/>
<path d="M52.2 169.6h1.3M52.2 168.9h1.3M52.2 168.3h1.3M52.2 167.7h1.3M52.2 167.1h1.3M52.2 166.4h1.3M52.2 165.2h1.3M52.2 163.9h1.3M52.2 162.7h1.3M52.2 165.8h1.3M52.2 164.6h1.3M52.2 163.3h1.3"/>
<path d="M52.2 162h1.3M207.1 174h9.4M216.5 171.4h9.3v4.9h-9.3zM226 174h3.1M69.1 180.2v9.4M84.8 180.2v9.4M219.7 186.5h6.3M222.8 186.5v6.3"/>
</g>
<g fill="#000" stroke="#000" stroke-width=".3">
<circle cx="156.9" cy="123.8" r="1.19"/>
<circle cx="69.1" cy="152" r="1.19"/>
<circle cx="84.8" cy="152" r="1.19"/>
<circle cx="69.1" cy="189.6" r="1.19"/>
<circle cx="84.8" cy="189.6" r="1.19"/>
<circle cx="156.9" cy="217.8" r="1.19"/>
</g>
<path d="M251 130.1v94l6.3 6.2h119.2l6.3-6.2v-65.8" fill="none" stroke="#000" stroke-width=".76"/>
<text font-size="8.5" fill="#ffcb05" x="24.7" y="20.3">Thunder Click schematic v101</text>
<text font-size="6.3" x="304.4" y="110">PWR SEL</text>
<g font-size="5.6" fill="#000080">
<text x="131.9" y="135.1">U1</text>
<text x="182.1" y="135.1">AS3935</text>
</g>
<g font-size="5.6">
<text x="49.1" y="180.8" transform="rotate(-90 49.1 180.8)">MA5532</text>
<text x="282.4" y="200.9">MIKROBUS DEVICE CONN.</text>
</g>
<text font-size="5.3" fill="#231f20" x="26.1" y="267.5">www.mikroe.com</text>
<g font-size="5.2">
<text x="114.6" y="47.6">VCC</text>
<text x="158.5" y="47.6">VCC</text>
<text x="177.3" y="47.6">VCC</text>
<text x="249.5" y="47.6">VCC</text>
<text x="257.3" y="63.3">R1</text>
<text x="150.7" y="66.4">C4</text>
<text x="188.3" y="66.4">C5</text>
<text x="257.3" y="69.5">2K2</text>
<text x="141.3" y="72.7">100nF</text>
<text x="188.3" y="72.7">1uF</text>
<text x="260.5" y="85.2">LD1</text>
<text x="287.1" y="113.4">VCC</text>
<text x="235.9" y="122.8">SDI</text>
<text x="329.4" y="122.8">J1A</text>
<text x="296.8" y="147.8">AN</text>
<text x="325.1" y="147.8">PWM</text>
<text x="296.8" y="154.1">RST</text>
<text x="328.2" y="154.1">INT</text>
<text x="368.1" y="151">IRQ</text>
<text x="234.1" y="160.4">SDO</text>
<text x="257.3" y="157.2">CS</text>
<text x="296.8" y="160.4">CS</text>
<text x="330.7" y="160.4">TX</text>
<text x="72.3" y="166.6">C1</text>
<text x="235.2" y="166.6">SCK</text>
<text x="257.3" y="163.5">SCK</text>
<text x="296.8" y="166.6">SCK</text>
<text x="330.6" y="166.6">RX</text>
<text x="88.5" y="169.8">R3</text>
<text x="210.3" y="172.9">R2</text>
<text x="226" y="172.9">27</text>
<text x="235.4" y="172.9">IRQ</text>
<text x="257.3" y="169.8">SDO</text>
<text x="296.8" y="173.5">MISO</text>
<text x="328.2" y="172.9">SCL</text>
<text x="72.3" y="179.2">1nF</text>
<text x="88.6" y="176">10K</text>
<text x="257.3" y="176">SDI</text>
<text x="296.8" y="179.8">MOSI</text>
<text x="326.9" y="179.2">SDA</text>
<text x="218.1" y="185.4">VCC</text>
<text x="296.2" y="185.4">+3.3V</text>
<text x="326.9" y="185.4">+5V</text>
<text x="296.8" y="191.7">GND</text>
<text x="326.3" y="191.7">GND</text>
<text x="218.6" y="199" transform="rotate(-90 218.6 199)">10K</text>
<text x="218.6" y="208.4" transform="rotate(-90 218.6 208.4)">R4</text>
<text x="238.2" y="216.8">CS</text>
<text x="94.2" y="232.4">C2</text>
<text x="150.7" y="232.4">C3</text>
<text x="91.1" y="238.7">10uF</text>
<text x="147.6" y="238.7">1uF</text>
</g>
<g font-size="5.2" fill="#fff">
<text x="171.6" y="144" transform="rotate(-90 171.6 144)">NC</text>
<text x="177.9" y="149.9" transform="rotate(-90 177.9 149.9)">MOSI</text>
<text x="159" y="150.4" transform="rotate(-90 159 150.4)">ADD1</text>
<text x="165.3" y="150.4" transform="rotate(-90 165.3 150.4)">ADD0</text>
<text x="133.1" y="162.9">ACG</text>
<text x="187.3" y="163.5">MISO</text>
<text x="133.1" y="169.1">INN</text>
<text x="190.7" y="169.8">SCK</text>
<text x="133.1" y="175.4">INP</text>
<text x="190.9" y="176">IRQ</text>
<text x="133.1" y="181.7">GND</text>
<text x="195" y="182.3">SI</text>
<text x="159.1" y="204" transform="rotate(-90 159.1 204)">VDD</text>
<text x="165.3" y="204" transform="rotate(-90 165.3 204)">VREG</text>
<text x="171.6" y="204" transform="rotate(-90 171.6 204)">EN</text>
<text x="177.9" y="204" transform="rotate(-90 177.9 204)">CS</text>
</g>
<text font-size="4.2" x="158.2" y="172.5">GND PAD</text>
<text font-size="3.2" fill="#939598" x="24.8" y="279.6">Mikroelektronika assumes no responsibility or liability for any errors or inaccuracies that may appear in the present document.</text>
</svg>
